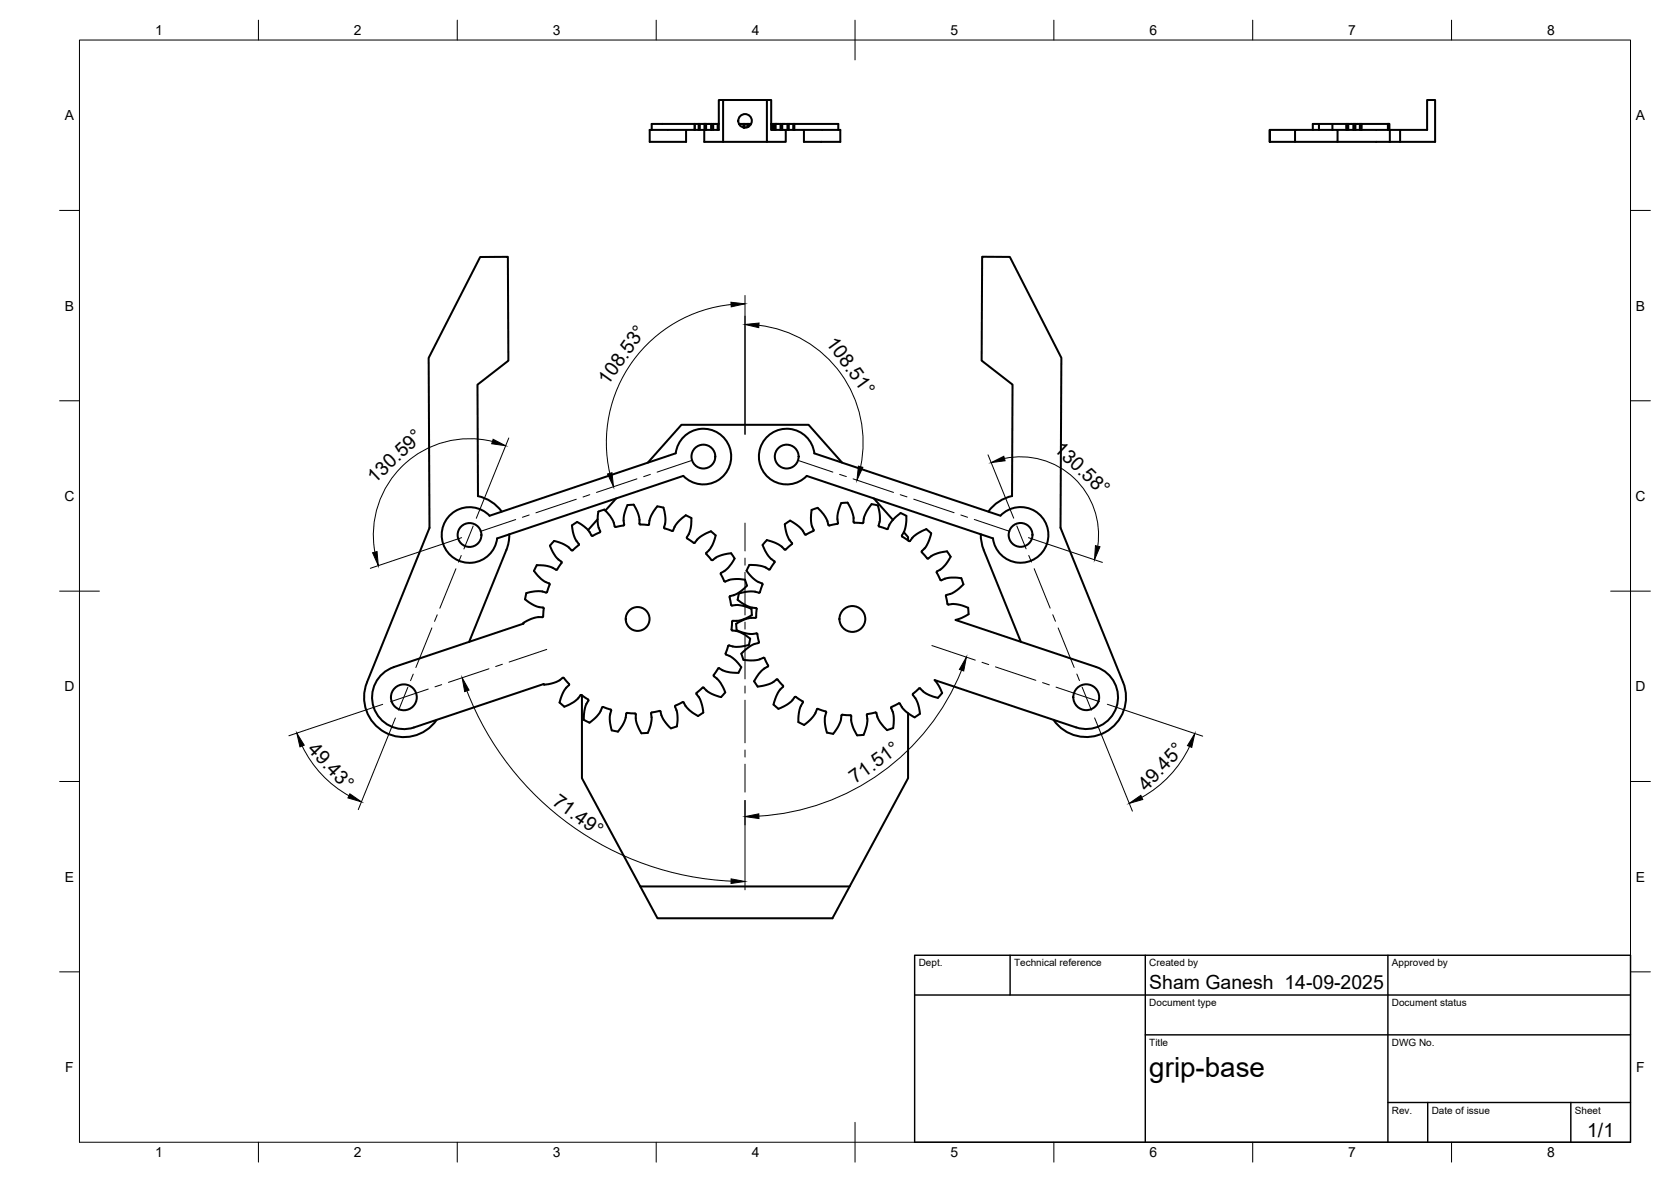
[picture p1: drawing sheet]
<svg xmlns="http://www.w3.org/2000/svg" width="420mm" height="297mm" viewBox="0 0 420 297" stroke-linecap="round" stroke-linejoin="round" font-family="sans-serif">
<!-- layer: Visible -->
<g fill="none" stroke="#000" stroke-width=".51">
<path d="M163.9 32.6v-1.5h10.8v1.5h-11.3v3.1h9.1v-3.1M175.7 31.1h-1v1.5h2.4M176 31.1h-.3v1.5M177.1 32.6v3.1h15.7M177.5 31.1h-.3v1.5v-1.5h-1.2v1.5M178.8 31.1h-1.3v1.5M178.8 31.1h.1M178.8 31.1v1.5M179.3 31.1h-.4v1.5M180.4 31.1h-1.1v1.5M180.4 31.1h.3M180.4 31.1v1.5"/>
<path d="M181.8 25.1v10.6M185.8 31.1h.1M186.1 31.1l-.3 .1M186.9 31.1h-.8v.4M187.2 31.1h-.1v1v-1h-.2v1M187.9 31.1h-.7v1M188.1 31.1h-.2v.9M188.8 31.1h-.7v.8M192.8 25.1h1.1v7.5h3.7v3.1h-4.8zM192.8 25.1h-12.1v7.5h-3.6M193.9 31.1h.1M194 31.1h.4"/>
<path d="M194 31.1v1.5M194.8 31.1h-.4v1.5M195 31.1h1.3M195 31.1h-.2v1.5M195 31.1v1.5M196.6 31.1h-.3v1.5M196.7 31.1h1.3M196.7 31.1l-.1 1.5M196.7 31.1v1.5M197.6 32.6h2.1M198 32.6v-1.5h.3v1.5M198.3 31.1h1.2"/>
<path d="M199.5 32.6v-1.5h.2v1.5M199.7 31.1h11.1v1.5M199.7 32.6h11.6v3.1h-9.2v-3.1M319.3 32.6v3.1M319.3 35.7h6.3M325.6 32.6h10.7v3.1h-10.7zM325.6 32.6h-6.3v3.1M331.6 31.1v1.5M335 31.1v1.5M336.3 35.7h13.2M336.3 32.6h13.2M338.5 31.1h.2v1.5v-1.5h.3"/>
<path d="M338.5 31.1h-8.4v1.5M338.5 31.1v1.5M340.3 31.1h-1.3v1.5M340.3 31.1h.1M340.3 31.1v1.5M340.8 31.1h-.4v1.5M341.9 31.1h-1.1v1.5M341.9 31.1h.4M341.9 31.1v1.5M342.3 31.1v1.5M349 31.1h-6.7v1.5M349 31.1h.1"/>
<path d="M349 31.1v1.5M349.1 32.6v-1.5l.1 1.5 .2-1.5v1.5M349.1 31.1l-.1 1.5M349.2 31.1h.1M349.5 32.6h9.3v-7.5h2v10.6h-11.3M349.5 32.6v3.1M352 32.6v3.1M162.9 116.3l8.4-9.5h32l8.4 9.5M202.8 119.6l46.8 15.7M202.9 119.6a7 7 0 0 1-11-1 7 7 0 0 1 3.5-10.4 7 7 0 0 1 9.4 5.7l46.7 15.7M112.9 129.7a7 7 0 0 1 10.2-.1l46.8-15.7a7 7 0 0 1 9.4-5.7 7 7 0 0 1 3.4 10.4 7 7 0 0 1-10.9 1l-46.8 15.7a7 7 0 0 1-9.9 5.5 7 7 0 0 1-2.2-11.1zM120.2 124.7l-.1-28 7.7-6.1-.1-26.1-7 .1-12.9 25.3 .2 42.8-15.7 38.8a10 10 0 0 0 4.5 12.5 10 10 0 0 0 13-3.1"/>
<path d="M120.2 124.7a10 10 0 0 1 5.9 3.9M127.3 138.2l-9.3 23.1M128.1 134.3l-.3 2.3-.5 1.6M139.3 135.9l-1 1.2a8.4 8.4 0 0 0 2.9 4.2l-.7 1.1a.73 .73 0 0 1-.7 .8 7.8 7.8 0 0 0-4.8-1.2M143.8 132a8.1 8.1 0 0 0 1.8 4.8l-1 1a.74 .74 0 0 1-.9 .5 7.7 7.7 0 0 0-4.4-2.4M150.3 130.5l-2.4 2.7M150.5 128.6a8.1 8.1 0 0 0 .4 5.1l-1.2 .6a.75 .75 0 0 1-1 .3 7.7 7.7 0 0 0-3.6-3.4l-1.3 .8M150.5 128.6l1.5-.5a8 8 0 0 1 2.6 4.2M154.9 125.3l-2.7 3M156.9 131.8a.76 .76 0 0 1-.9 .4l-1.2 .2-.2-.1M160.8 131.6a7.8 7.8 0 0 0-1.4-4.8l-1.6 .1a8.2 8.2 0 0 0-.9 4.9M165.3 127.3a7.9 7.9 0 0 0-2.2 4.6l-1.3-.1a.75 .75 0 0 1-1-.2"/>
<path d="M165.3 127.2l1.5 .4M166.8 127.6a8.3 8.3 0 0 1 .2 5.1l1.2 .5a.73 .73 0 0 0 1.1 .1M169.2 133.3a7.7 7.7 0 0 1 3.2-3.8l1.4 .7a8.2 8.2 0 0 1-1.1 5l.1 .1M172.8 135.3l1 .7a.76 .76 0 0 0 .9 .4M174.7 136.4a7.8 7.8 0 0 1 4.1-2.9l1.1 1.1a8 8 0 0 1-2.4 4.5l.1 .1M177.6 139.2l1.3 1.5M183.8 139.1a8.5 8.5 0 0 0-4.8 1.7l-.1-.1M183.8 139l.9 1.4a8.3 8.3 0 0 1-3.4 3.6M191.7 137a7.8 7.8 0 0 0 3 4.1M191.8 136.9l1-1.2a7.9 7.9 0 0 1 4.5 2.4M202.4 134.3a8 8 0 0 0-3.7-3.5l-1.4 .9a8.1 8.1 0 0 0 1.9 4.9l-1 .9a.74 .74 0 0 1-.9 .6M204.1 128.2a7.9 7.9 0 0 0 .5 5"/>
<path d="M204.6 133.2l-.1 .2-1.1 .6a.75 .75 0 0 1-1 .3M205.6 127.6a7.6 7.6 0 0 1 2.7 4.3M205.6 127.6l-1.5 .5M208.3 131.9l.3 .2M213.1 126.3l-1.6 .1a8.1 8.1 0 0 0-.8 5.2l-2.2 .4M213.1 126.3a8.8 8.8 0 0 1 1.6 5h.1M214.8 131.4l2.1 .1M219.1 126.7a8.6 8.6 0 0 0-2.1 4.7l-.1 .1M219.1 126.7l1.6 .3a8.1 8.1 0 0 1 .2 5.1M219.7 125.3l4.8 5.3M220.9 132.1l.2 .2 1.9 .7M223.3 132.8l-.3 .2"/>
<path d="M227.3 133.7l-.5 .9a.76 .76 0 0 0 .7 .7l.4 .2a.75 .75 0 0 0 .9 .4M227.3 133.8l1 1.2v.8M227.9 129.6l-1.5-.7a8.2 8.2 0 0 0-3.2 3.9M227.9 129.7v.5a8.7 8.7 0 0 1-.6 3.5M228.8 135.9a7.9 7.9 0 0 1 4.1-2.9l1.2 1-.3 1.1a7.3 7.3 0 0 1-2.1 3.5l1.6 1.8a8.2 8.2 0 0 1 4.8-1.8l.9 1.3M239 139.9a7.6 7.6 0 0 1-3.4 3.7M246.6 134.2l.1 1.8 .6 2.2M247.3 138.2l9.4 23.1M248.5 128.6a9.9 9.9 0 0 1 6-3.9l.1-28-7.8-6.1 .2-26.1 6.9 .1 13 25.3-.2 42.7 15.7 38.9a10 10 0 0 1-4.5 12.5 10 10 0 0 1-13-3.1M251.6 129.6a7 7 0 0 1 10.9 1 7 7 0 0 1-3.5 10.4 7 7 0 0 1-9.3-5.7M135 142l-.7 1.5a8.1 8.1 0 0 0 3.9 3.2l-.4 1.3a.75 .75 0 0 1-.5 .9 7.7 7.7 0 0 0-5 .2l-.3 1.5a8.2 8.2 0 0 0 4.7 2.2l-.1 1.3a.74 .74 0 0 1-.2 1 7.1 7.1 0 0 0-4.8 1.5l-32.6 11.1a8 8 0 0 0-5 10.1 8 8 0 0 0 10.1 5M181.3 144a.75 .75 0 0 0 .3 1l.2 .3a.74 .74 0 0 0 .6 .8 7.7 7.7 0 0 1 4.9-.4l.5 1.5a8.2 8.2 0 0 1-4.2 2.6"/>
<path d="M183.6 149.8a.76 .76 0 0 0 0 1l.1 .4a.73 .73 0 0 0 .4 1 7.6 7.6 0 0 1 4.8 .8l.1 1.6a8 8 0 0 1-4.9 1.5v.1M184.1 156.2l-.1 1.2a.74 .74 0 0 0 .1 1M184.1 158.4a7.5 7.5 0 0 1 4.5 2.1M185.5 150.7l.4 .4a7.4 7.4 0 0 0 4.3 1.8l-.1 2.2-.2 .2M185.8 149.1l-.3 1.6M189.9 155.3a7.8 7.8 0 0 0-4.8 1.5l.1 1.6a8.2 8.2 0 0 0 5.2 .8l.4 2.3a7.9 7.9 0 0 0-4.4 2.8l.5 1.5a8.5 8.5 0 0 0 5.2-.5l1 1.9M191.6 146.6a.78 .78 0 0 1-.2 1l-.4 1.3a8.4 8.4 0 0 0-5.2 .2M193.6 143l-.1 .1a8.2 8.2 0 0 0-5.1-1.1l-.7 1.4a7.5 7.5 0 0 0 3.9 3.2M194.7 141l.1 .3-1.2 1.7M235.6 143.6a.75 .75 0 0 0 .3 1l.2 .4a.75 .75 0 0 0 .6 .8M237.8 149.8l.3 1.2a.75 .75 0 0 0 .4 .9M238 149.5l-.2 .3"/>
<path d="M238.4 151.9a7.9 7.9 0 0 1 5 .8l.1 1.6M241.7 145.3l.5 1.5a7.9 7.9 0 0 1-4.2 2.7M241.7 145.3a7.6 7.6 0 0 0-5 .5M243.5 154.4l-1.6 .8-1.7 .6 35.5 11.8a8 8 0 0 1 5 10.1 8 8 0 0 1-10.1 5.1l-35.6-11.9 1.1 1.5 .8 1.8M141.5 170.4a7.1 7.1 0 0 1-4.7 1.6l-32.7 10.8M141.5 170.3a.75 .75 0 0 1 .8 .7l.2 .3a.74 .74 0 0 1 .6 .9 7.8 7.8 0 0 0-2.4 4.4M145.9 174.7a.75 .75 0 0 1 1 .4l.3 .3a.76 .76 0 0 1 .7 .7M145.9 174.7a7.6 7.6 0 0 1-4 2.9l-1.2-1.1M146.3 174.8v20.8l14.7 27.2h52.6M147.9 176.1a7.9 7.9 0 0 0-1.1 4.8M151.4 177.8a7.6 7.6 0 0 1-3.2 3.8l-1.4-.7M151.4 177.8a.73 .73 0 0 1 1 .2l1.3 .4a8.1 8.1 0 0 0 .1 5.1l1.6 .4a8.4 8.4 0 0 0 2.1-4.7l2.2 .1"/>
<path d="M159.7 179.3l.1 .1a8 8 0 0 0 1.5 4.9M163.9 179.1h-.2a8.5 8.5 0 0 1-.8 5.1l-1.6 .1M163.9 179l1.2-.2a.74 .74 0 0 1 1 0 7.5 7.5 0 0 0 2.6 4.2l1.5-.5M175.2 174.1l-.1 .2a8.6 8.6 0 0 1 1.7 4.8l-1.3 .8M175.5 179.9a8 8 0 0 1-3.7-3.5l-1.2 .6a.74 .74 0 0 0-.9 .6 7.8 7.8 0 0 1 .5 4.9M176.7 172.8l-1.6 1.3M179.5 169.9a7.8 7.8 0 0 1 2.9 4.1l-1.1 1.2a8 8 0 0 1-4.5-2.5l-.1 .1M180.6 168l-.7 1a.76 .76 0 0 0-.4 .9M180.9 167.9l-.3 .1M188.6 160.5l-.3 1.6a8.1 8.1 0 0 1-5.1 .1l-.5 1.3a.73 .73 0 0 0-.1 1 7.7 7.7 0 0 1 3.8 3.2l-.7 1.4a7.9 7.9 0 0 1-4.9-1.2M193.1 167.2l.1 .2a8 8 0 0 0-3.6 3.8M195.5 170.8l1.4 1.6a8.2 8.2 0 0 0-2.4 4.7l1.2 1a8.4 8.4 0 0 0 4.3-3l1.8 1.1 .1 .3"/>
<path d="M195.5 170.8l-.1-.1a7.8 7.8 0 0 1-4.9 1.8l-.9-1.3M201.9 176.5a8.1 8.1 0 0 0-1.1 5l1.4 .7M205.4 178.3l.3-.2 1.9 .7M205.4 178.3a7.9 7.9 0 0 1-3.2 3.9M207.6 178.8l.1 .1a8.2 8.2 0 0 0 .2 5.2l1.6 .3a8.6 8.6 0 0 0 2.2-4.7h2.1M213.8 179.7l.2 .2M218 179.7a7.8 7.8 0 0 1-.9 5l-1.6 .1a7.9 7.9 0 0 1-1.5-4.8M218 179.7l.1-.2 2.2-.4a8 8 0 0 0 2.8 4.4l1.5-.5M224.1 177.9a7.9 7.9 0 0 1 .5 5.1M226 176.8l-1.8 .9-.1 .2M226 176.8l.2-.1a7.9 7.9 0 0 0 3.8 3.6M228.3 179.2v16.4l-19 35.2h-44l-4.3-8"/>
<path d="M231.4 173a7.8 7.8 0 0 0 4.4 2.4l1.1-1.2M231.4 173h-.3l-1.6 1.5a8.2 8.2 0 0 1 1.8 4.9l-1.3 .9"/>
<circle cx="187.3" cy="30.4" r="1.7"/>
<circle cx="176.9" cy="114.7" r="3"/>
<circle cx="197.8" cy="114.7" r="3"/>
<circle cx="118.1" cy="134.4" r="3"/>
<circle cx="256.6" cy="134.4" r="3"/>
<circle cx="160.3" cy="155.6" r="3"/>
<circle cx="214.3" cy="155.6" r="3.2"/>
<circle cx="101.5" cy="175.2" r="3.2"/>
<circle cx="273.1" cy="175.2" r="3.2"/>
</g>
<g fill="#000">
<circle cx="177.2" cy="31.1" r=".25"/>
<circle cx="195" cy="31.1" r=".25"/>
</g>
<!-- layer: BORDER -->
<g fill="none" stroke="#000" stroke-width=".25">
<path d="M20 10.1h390v276.9h-390zM65 5.1v5M115 5.1v5M165 5.1v5M215 5.1v10M265 5.1v5M315 5.1v5M365 5.1v5M15 52.9h5M410 52.9h5M15 100.7h5M410 100.7h5"/>
<path d="M15 148.6h10M405 148.6h10M15 196.4h5M410 196.4h5M15 244.2h5M410 244.2h5M65 287v5M115 287v5M165 287v5M215 282.1v9.9M265 287v5M315 287v5"/>
<path d="M365 287v5"/>
</g>
<!-- layer: TITLEBLOCK -->
<path d="M230 240.1h180v46.9h-180zM230 250h180M254 240.1v9.9M288 240.1v46.9M349 240.1v46.9M288 260.1h122M349 277.1h61M359 277.1v9.9M395 277.1v9.9" fill="none" stroke="#000" stroke-width=".36"/>
<!-- layer: Smart Centers -->
<g fill="none" stroke="#000" stroke-width=".25">
<path d="M163.5 119.2l-1.7 .6M174.2 115.6l-9 3M200.5 115.6l8.9 3M211.1 119.2l1.7 .6M116 139.6l-.7 1.7M119 132.2l-2.4 5.8M129.7 130.6l-9 3M133.1 129.4l-1.7 .6M144.9 125.5l-10.2 3.4M148.3 124.3l-1.7 .6M160.1 120.3l-10.1 3.4M187.3 131.5v7"/>
<path d="M214.5 120.3l10.2 3.4M226.4 124.3l1.6 .6M229.7 125.4l10.2 3.4M241.6 129.4l1.7 .6M245 130.5l8.9 3M255.7 132.2l2.3 5.7M258.7 139.6l.7 1.7M108.6 157.8l-4 10M109.9 154.5l-.6 1.7M114.6 142.9l-4 10M187.3 140.3v1.7M187.3 143.8v10.7"/>
<path d="M187.3 156.3v1.8M187.3 159.9v10.7M260 142.9l4.1 9.9M264.7 154.5l.7 1.6M266.1 157.8l4 9.9M102.6 172.7l-2.4 5.8M103.9 169.4l-.7 1.7M107.7 173.2l-9.5 3.1M111.1 172l-1.7 .6M122.9 168.1l-10.1 3.4M126.3 166.9l-1.7 .6M137.5 163.2l-9.5 3.2"/>
<path d="M187.3 172.4v1.8M187.3 176v10.7M234.3 162.2l10.9 3.7M246.9 166.4l1.7 .6M250.3 167.6l10.2 3.4M262.1 171.5l1.7 .6M265.5 172.7l10.9 3.6M270.8 169.4l.6 1.6M272.1 172.7l2.3 5.8M187.3 188.5v1.8M187.3 192v7.1"/>
</g>
<!-- layer: FD_Dimensions -->
<g fill="none" stroke="#000" stroke-width=".25">
<path d="M183.8 76.5a34.9 34.9 0 0 0-30.5 42.4M187.3 74.3v34.8M190.8 81.7a29.7 29.7 0 0 1 25.6 35.6M123.8 110.9a24.2 24.2 0 0 0-29.5 27.8M127.9 110.1l-8.1 20.1M248.4 114.3l6.5 15.9M252.6 115.2a19.6 19.6 0 0 1 23.4 22.1M116.1 135.1l-23 7.7M258.6 135.1l18.6 6.2M96.2 177l-23.6 7.9M117.4 173.6a75 75 0 0 0 66.4 47.8M241.8 168.4a58.7 58.7 0 0 1-51 36.7"/>
<path d="M278.4 177l24 8M76 187.5a28.4 28.4 0 0 0 11.7 12.5M99.4 180.4l-9.3 23.1M275.2 180.4l9.5 23.4M299.1 187.6a28.8 28.8 0 0 1-12 12.8M187.3 201.2v22.4"/>
</g>
<g fill="#000" stroke="#000" stroke-width=".25">
<path d="M183.8 76l3.5 .4-3.4 .7zM187.3 81.5l3.6-.3-.1 1.1zM124 110.4l3.1 1.6-3.5-.5zM152.8 119.1l1.1-.3 .4 3.5zM215.8 117.1l1.2 .3-1.5 3.3zM249.2 116.3l3.2-1.6 .3 1.1zM93.7 138.9l1.1-.3 .3 3.5zM275.4 137.1l1.2 .3-1.4 3.3zM116.2 170.3l1.7 3.1-1.1 .4zM243 165.1l-.7 3.5-1.1-.4zM74.6 184.2l1.9 3.1-1.1 .4zM88 199.5l2.9 2-3.4-1z"/>
<path d="M300.4 184.3l-.7 3.5-1.1-.4zM187.3 205.2l3.5-.7v1.2zM283.9 201.9l3-2 .4 1zM183.8 220.9l3.5 .6-3.5 .5z"/>
</g>
<text font-size="7" x="289" y="270.6">grip-base</text>
<g font-size="4.9">
<text x="207.6" y="86.1" transform="rotate(54 207.6 86.1)">108.51°</text>
<text x="152.8" y="97" transform="rotate(-54 152.8 97)">108.53°</text>
<text x="264.8" y="113.2" transform="rotate(43 264.8 113.2)">130.58°</text>
<text x="94.3" y="121.6" transform="rotate(-43 94.3 121.6)">130.59°</text>
<text x="77.2" y="188.6" transform="rotate(47 77.2 188.6)">49.43°</text>
<text x="215.1" y="197.1" transform="rotate(-36 215.1 197.1)">71.51°</text>
<text x="138.6" y="202.1" transform="rotate(36 138.6 202.1)">71.49°</text>
<text x="288.3" y="199" transform="rotate(-47 288.3 199)">49.45°</text>
<text x="289" y="248.5">Sham Ganesh 14-09-2025</text>
<text x="399.1" y="285.7">1/1</text>
</g>
<g font-size="3.5">
<text x="39" y="8.8">1</text>
<text x="89" y="8.8">2</text>
<text x="139" y="8.8">3</text>
<text x="189" y="8.8">4</text>
<text x="239" y="8.8">5</text>
<text x="289" y="8.8">6</text>
<text x="339" y="8.8">7</text>
<text x="389" y="8.8">8</text>
<text x="16.3" y="30.2">A</text>
<text x="411.3" y="30.2">A</text>
<text x="16.3" y="78">B</text>
<text x="411.3" y="78">B</text>
<text x="16.2" y="125.9">C</text>
<text x="411.2" y="125.9">C</text>
<text x="16.2" y="173.7">D</text>
<text x="411.2" y="173.7">D</text>
<text x="16.3" y="221.6">E</text>
<text x="411.3" y="221.6">E</text>
<text x="16.4" y="269.4">F</text>
<text x="411.4" y="269.4">F</text>
<text x="39" y="290.8">1</text>
<text x="89" y="290.8">2</text>
<text x="139" y="290.8">3</text>
<text x="189" y="290.8">4</text>
<text x="239" y="290.8">5</text>
<text x="289" y="290.8">6</text>
<text x="339" y="290.8">7</text>
<text x="389" y="290.8">8</text>
</g>
<g font-size="2.5">
<text x="231" y="242.9">Dept.</text>
<text x="255" y="242.9">Technical reference</text>
<text x="289" y="242.9">Created by</text>
<text x="350" y="242.9">Approved by</text>
<text x="289" y="252.8">Document type</text>
<text x="350" y="252.8">Document status</text>
<text x="289" y="262.9">Title</text>
<text x="350" y="262.9">DWG No.</text>
<text x="350" y="279.9">Rev.</text>
<text x="360" y="279.9">Date of issue</text>
<text x="396" y="279.9">Sheet</text>
</g>
</svg>
